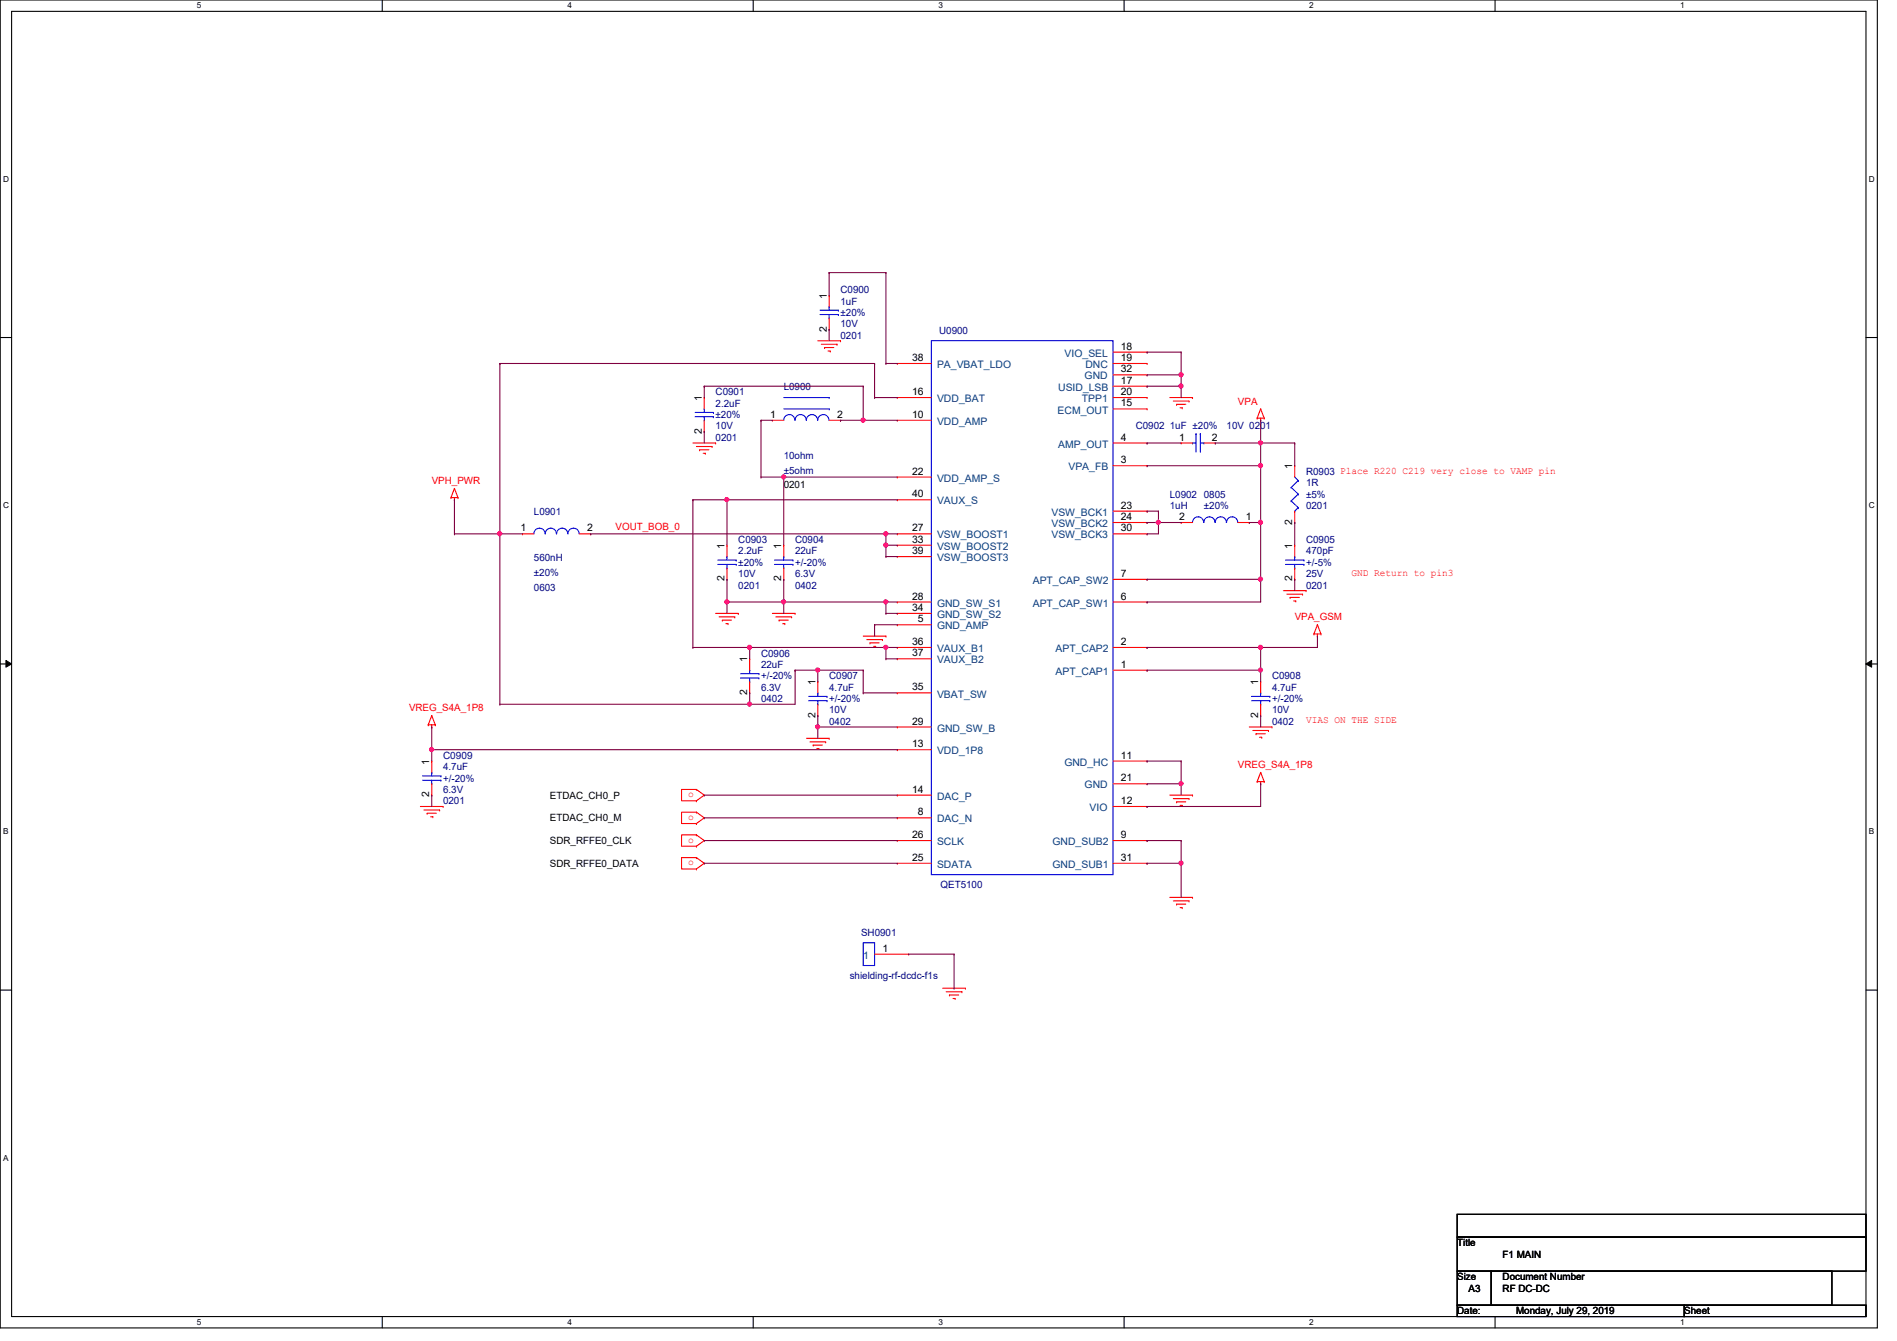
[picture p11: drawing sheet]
<svg xmlns="http://www.w3.org/2000/svg" width="297mm" height="210mm" viewBox="0 0 297 210" stroke-linecap="round" stroke-linejoin="round" font-family="sans-serif">
<path d="M0 0h294v207.9h-294zM1.8 1.8h290.4v204.3h-290.4z" fill="none" stroke="#000" stroke-width=".17"/>
<g fill="#fff">
<path d="M30.8 .2h.7v1.4h-.7z"/>
<path d="M30.8 206.2h.7v1.4h-.7z"/>
</g>
<path d="M59.9 0v1.8M59.9 206.1v1.8" fill="none" stroke="#000" stroke-width=".17"/>
<g fill="#fff">
<path d="M88.9 .2h.6v1.4h-.6z"/>
<path d="M88.9 206.2h.6v1.4h-.6z"/>
</g>
<path d="M117.9 0v1.8M117.9 206.1v1.8" fill="none" stroke="#000" stroke-width=".17"/>
<g fill="#fff">
<path d="M146.9 .2h.7v1.4h-.7z"/>
<path d="M146.9 206.2h.7v1.4h-.7z"/>
</g>
<path d="M176 0v1.8M176 206.1v1.8" fill="none" stroke="#000" stroke-width=".17"/>
<g fill="#fff">
<path d="M205 .2h.7v1.4h-.7z"/>
<path d="M205 206.2h.7v1.4h-.7z"/>
</g>
<path d="M234.1 0v1.8M234.1 206.1v1.8" fill="none" stroke="#000" stroke-width=".17"/>
<g fill="#fff">
<path d="M263.1 .2h.7v1.4h-.7z"/>
<path d="M263.1 206.2h.7v1.4h-.7z"/>
<path d="M.5 27.3h.9v1.4h-.9z"/>
<path d="M292.6 27.3h.9v1.4h-.9z"/>
<path d="M.5 78.4h.9v1.4h-.9z"/>
<path d="M292.6 78.4h.9v1.4h-.9z"/>
</g>
<path d="M0 52.8h1.8M292.2 52.8h1.8" fill="none" stroke="#000" stroke-width=".17"/>
<g fill="#fff">
<path d="M.5 129.5h.8v1.4h-.8z"/>
<path d="M292.6 129.5h.9v1.4h-.9z"/>
</g>
<path d="M0 103.9h1.8M292.2 103.9h1.8" fill="none" stroke="#000" stroke-width=".17"/>
<path d="M.9 103.4l.9 .5-.9 .5zM292.2 103.9l.9-.5v1z" fill="#000"/>
<path d="M.9 103.4l.9 .5-.9 .5zM292.2 103.9l.9-.5v1z" fill="none" stroke="#000" stroke-width=".16"/>
<path d="M.5 180.5h.8v1.4h-.8z" fill="#fff"/>
<path d="M0 155h1.8M292.2 155h1.8M228.2 190.1h64v3.5h-64zM228.2 193.6h64v5.4h-64zM228.2 199h5.3v5.3h-5.3zM233.5 199h53.3v5.3h-53.3zM228.2 204.3h35.5v1.8h-35.5zM263.7 204.3h28.5v1.8h-28.5z" fill="none" stroke="#000" stroke-width=".17"/>
<g fill="none" stroke="#f00" stroke-width=".17">
<path d="M128.1 53.3h3.5M128.6 53.9h2.5M129.1 54.4h.1M129.1 54.4h1.5M129.7 54.9h.3M129.8 46.2h.1M129.8 51.6h.1M129.8 46.2v1.8M129.8 49.8v1.8M130 54.9h.1M131.1 53.9h.1M131.6 53.3h.1"/>
<path d="M140.5 56.9h.1M140.5 56.9h5.3M174.3 55.1h5.3M174.3 56.9h5.3M174.3 58.7h5.3M179.6 55.1h.1M179.6 56.9h.1M179.6 58.7h.1M70.6 77.9h.1M70.6 77.9h1.1M71.2 78.2h.1M71.2 76.5h.1"/>
<path d="M71.2 77.9v.3M71.2 76.5l.5 1.4M71.2 76.5l-.6 1.4M71.7 77.9h.1M108.5 69.3h3.6M109 69.9h2.5M109.6 70.4h.1M109.6 70.4h1.4M110.1 71h.3M110.3 62.2h.1M110.3 67.6h.1M110.3 62.2v1.8"/>
<path d="M110.3 65.8v1.8M110.4 71h.1M111.5 69.9h.1M112.1 69.3h.1M120.9 65.8h.1M120.9 65.8h1.8M129.8 65.8h1.8M131.6 65.8h.1M140.5 62.2h.1M140.5 65.8h.1M140.5 74.7h.1M140.5 78.2h.1"/>
<path d="M140.5 62.2h5.3M140.5 65.8h5.3M140.5 74.7h5.3M140.5 78.2h5.3M174.3 62.2h5.3M174.3 69.3h5.3M174.3 60.5h5.3M174.3 64h5.3M174.3 72.9h5.3M179.6 60.5h.1M179.6 64h.1M179.6 62.2h.1"/>
<path d="M179.6 69.3h.1M179.6 72.9h.1M183.2 62.2h3.5M183.7 62.8h2.5M184.2 63.3h.1M184.2 63.3h1.5M184.8 63.8h.3M185 69.3h.1M185 69.3h1.7M185.1 63.8h.1M186.2 62.8h.1M186.7 62.2h.1"/>
<path d="M188.5 69.3h1.8M190.3 69.3h.1M196.8 65.4h.1M196.8 65.4h1.1M197.4 65.8h.1M197.4 64h.1M197.4 65.4v.4M197.4 64l.5 1.4M197.4 64l-.6 1.4M197.9 65.4h.1M202.7 72.9h.1M202.7 72.9v1.8"/>
<path d="M81.8 83.6h.1M81.8 83.6h1.8M90.7 83.6h1.8M92.5 83.6h.1M112.1 96h3.5M112.6 96.6h2.5M113.1 97.1h.1M113.1 97.1h1.5M113.7 97.6h.3M113.8 85.3h.1M113.8 90.7h.1M113.8 85.3v1.8"/>
<path d="M113.8 88.9v1.8M114 97.6h.1M115.1 96.6h.1M115.6 96h.1M120.9 96h3.6M121.5 96.6h2.4M122 97.1h.1M122 97.1h1.4M122.6 97.6h.3M122.7 85.3h.1M122.7 90.7h.1M122.7 85.3v1.8"/>
<path d="M122.7 88.9v1.8M122.9 97.6h.1M123.9 96.6h.1M124.5 96h.1M135.2 99.6h3.5M138.7 99.6h.1M140.5 83.6h.1M140.5 85.3h.1M140.5 97.8h.1M140.5 96h.1M140.5 94.2h.1M140.5 87.1h.1"/>
<path d="M140.5 96h5.3M140.5 83.6h5.3M140.5 85.3h5.3M140.5 97.8h5.3M140.5 94.2h5.3M140.5 87.1h5.3M174.3 83.6h5.3M174.3 81.8h5.3M174.3 80h5.3M174.3 94.2h5.3M174.3 90.7h5.3M179.6 81.8h.1"/>
<path d="M179.6 83.6h.1M179.6 80h.1M179.6 94.2h.1M179.6 90.7h.1M185 81.8h.1M185 81.8h1.7M193.8 81.8h1.8M195.6 81.8h.1M201 92.5h3.5M201.5 93h2.5M202 93.5h.1M202 93.5h1.5"/>
<path d="M202.6 94.1h.3M202.7 85.3h.1M202.7 90.7h.1M202.7 81.8h.1M202.7 80v1.8M202.7 85.3v1.8M202.7 88.9v1.8M202.9 94.1h.1M204 93h.1M204.5 92.5h.1M205.7 99.2h.1M205.7 99.2h1.1"/>
<path d="M206.3 99.6h.1M206.3 97.8h.1M206.3 99.2v.4M206.3 97.8l.5 1.4M206.3 97.8l-.6 1.4M206.8 99.2h.1M67.1 113.5h.1M67.1 113.5h1.1M67.6 113.8h.1M67.6 112h.1M67.6 119.1h.1M67.6 113.5v.3"/>
<path d="M67.6 119.1v1.8M67.6 112l.6 1.5M67.6 112l-.5 1.5M68.2 113.5h.1M117.4 103.1h.1M117.4 108.5h.1M117.4 103.1v1.8M117.4 106.7v1.8M126.3 115.6h3.5M126.8 116.1h2.5M127.3 116.6h.1M127.3 116.6h1.5"/>
<path d="M127.9 117.2h.3M128.1 106.7h.1M128.1 112h.1M128.1 106.7v1.8M128.1 110.2v1.8M128.2 117.2h.1M129.3 116.1h.1M129.8 115.6h.1M135.7 100.1h2.5M136.2 100.6h.1M136.2 100.6h1.5M136.8 101.2h.3"/>
<path d="M137.1 101.2h.1M138.2 100.1h.1M140.5 117.3h.1M140.5 101.3h.1M140.5 113.8h.1M140.5 103.1h.1M140.5 108.5h.1M140.5 113.8h5.3M140.5 101.3h5.3M140.5 117.3h5.3M140.5 103.1h5.3M140.5 108.5h5.3"/>
<path d="M174.3 104.9h5.3M174.3 101.3h5.3M174.3 119.1h5.3M179.6 104.9h.1M179.6 101.3h.1M179.6 119.1h.1M195.6 113.8h3.6M196.2 114.3h2.4M196.7 114.9h.1M196.7 114.9h1.4M197.2 115.4h.4M197.4 106.7h.1"/>
<path d="M197.4 112h.1M197.4 106.7v1.8M197.4 110.2v1.8M197.6 115.4h.1M198.6 114.3h.1M199.2 113.8h.1M65.8 126.2h3.6M66.4 126.8h2.4M66.9 127.3h.1M66.9 127.3h1.4M67.4 127.8h.4M67.6 124.5h.1"/>
<path d="M67.6 122.7v1.8M67.8 127.8h.1M68.8 126.8h.1M69.4 126.2h.1M109 123.6h.1M109 125.3h.1M109 123.6h-2.3v1.7h2.3M109 127.1h.1M109 128.9h.1M109 127.1h-2.3v1.8h2.3M109 130.7h.1M109 132.5h.1"/>
<path d="M109 130.7h-2.3v1.8h2.3M109 134.2h.1M109 136h.1M109 134.2h-2.3v1.8h2.3M109 123.6l1.3 .9-1.3 .8M109 127.1l1.3 .9-1.3 .9M109 130.7l1.3 .9-1.3 .9M109 134.2l1.3 .9-1.3 .9M140.5 131.6h.1M140.5 135.1h.1M140.5 128h.1M140.5 124.5h.1"/>
<path d="M140.5 124.5h5.3M140.5 131.6h5.3M140.5 135.1h5.3M140.5 128h5.3M174.3 126.2h5.3M174.3 131.6h5.3M174.3 135.1h5.3M174.3 122.7h5.3M179.6 126.2h.1M179.6 122.7h.1M179.6 135.1h.1M179.6 131.6h.1"/>
<path d="M183.2 124.5h3.5M183.7 125h2.5M184.2 125.5h.1M184.2 125.5h1.5M184.8 126.1h.3M185.1 126.1h.1M186.2 125h.1M186.7 124.5h.1M196.8 122.3h.1M196.8 122.3h1.1M197.4 122.7h.1M197.4 120.9h.1"/>
<path d="M197.4 122.3v.4M197.4 120.9l.5 1.4M197.4 120.9l-.6 1.4M197.9 122.3h.1M136.9 149.4h5.4M142.3 149.4h.1M147.6 154.7h3.6M148.2 155.2h2.4M148.7 155.7h.1M148.7 155.7h1.4M149.2 156.3h.4M149.6 156.3h.1"/>
<path d="M150.6 155.2h.1M151.2 154.7h.1M183.2 140.5h3.5M183.7 141h2.5M184.2 141.5h.1M184.2 141.5h1.5M184.8 142.1h.3M185.1 142.1h.1M186.2 141h.1M186.7 140.5h.1"/>
</g>
<g fill="none" stroke="#00f" stroke-width=".17">
<path d="M128.4 48.6h2.9M128.4 49.2h2.9M129.8 48h.1M129.8 49.8h.1M129.8 48v.6M129.8 49.2v.6M131.3 48.6h.1M131.3 49.2h.1M145.8 53.3h28.5v83.6h-28.5zM108.8 64.6h2.9M108.8 65.2h2.9M110.3 64h.1"/>
<path d="M110.3 65.8h.1M110.3 64v.6M110.3 65.2v.6M111.7 64.6h.1M111.7 65.2h.1M122.7 65.8a.87 .87 0 0 1 .9-.9 .87 .87 0 0 1 .9 .9M122.7 64h7.1M122.7 62.2h7.1M124.5 65.8a.87 .87 0 0 1 .9-.9 .87 .87 0 0 1 .8 .9M126.3 65.8a.87 .87 0 0 1 .8-.9 .87 .87 0 0 1 .9 .9M128.1 65.8a.87 .87 0 0 1 .8-.9 .87 .87 0 0 1 .9 .9M129.8 64h.1"/>
<path d="M129.8 62.2h.1M186.7 69.3h.1M186.7 69.3h.6M187.3 67.9h.1M187.3 67.9v2.9M188 67.9h.1M188 67.9v2.9M188 69.3h.5M188.5 69.3h.1M202.2 76.3h.1M202.2 78.4h.1M202.2 76.3l1.1 1"/>
<path d="M202.2 78.4l1.1 1.1M202.7 74.7l.6 .5M203.3 75.2h.1M203.3 77.3h.1M203.3 79.5h.1M203.3 75.2l-1.1 1.1M203.3 77.3l-1.1 1.1M203.3 79.5l-.6 .5M83.6 83.6a.87 .87 0 0 1 .9-.9 .87 .87 0 0 1 .8 .9M85.4 83.6a.87 .87 0 0 1 .9-.9 .87 .87 0 0 1 .8 .9M87.2 83.6a.87 .87 0 0 1 .8-.9 .87 .87 0 0 1 .9 .9M88.9 83.6a.87 .87 0 0 1 .9-.9 .87 .87 0 0 1 .9 .9"/>
<path d="M112.4 87.7h2.9M112.4 88.3h2.9M113.8 87.1h.1M113.8 88.9h.1M113.8 87.1v.6M113.8 88.3v.6M115.3 87.7h.1M115.3 88.3h.1M121.3 87.7h2.9M121.3 88.3h2.9M122.7 87.1h.1M122.7 88.9h.1"/>
<path d="M122.7 87.1v.6M122.7 88.3v.6M124.2 87.7h.1M124.2 88.3h.1M186.7 81.8a.87 .87 0 0 1 .9-.9 .87 .87 0 0 1 .9 .9M188.5 81.8a.87 .87 0 0 1 .9-.9 .87 .87 0 0 1 .8 .9M190.3 81.8a.87 .87 0 0 1 .9-.9 .87 .87 0 0 1 .8 .9M192.1 81.8a.87 .87 0 0 1 .8-.9 .87 .87 0 0 1 .9 .9M201.3 87.7h2.9M201.3 88.3h2.9M202.7 87.1h.1M202.7 88.9h.1"/>
<path d="M202.7 80h.1M202.7 87.1v.6M202.7 88.3v.6M204.2 87.7h.1M204.2 88.3h.1M115.9 105.5h2.9M115.9 106.1h2.9M117.4 104.9h.1M117.4 106.7h.1M117.4 104.9v.6M117.4 106.1v.6M118.8 105.5h.1"/>
<path d="M118.8 106.1h.1M126.6 109h2.9M126.6 109.7h2.9M128.1 108.5h.1M128.1 110.2h.1M128.1 108.5v.5M128.1 109.7v.5M129.5 109h.1M129.5 109.7h.1M196 109h2.8M196 109.7h2.8M197.4 108.5h.1"/>
<path d="M197.4 110.2h.1M197.4 108.5v.5M197.4 109.7v.5M198.8 109h.1M198.8 109.7h.1M66.2 121.5h2.8M66.2 122.1h2.8M67.6 120.9h.1M67.6 122.7h.1M67.6 120.9v.6M67.6 122.1v.6M69 121.5h.1"/>
<path d="M69 122.1h.1M135.2 147.6h1.7v3.5h-1.7z"/>
</g>
<path d="M78.3 83.6h.1M78.3 83.6h3.5M92.5 83.6h.1M92.5 83.6h46.2" fill="none" stroke="#7f0040" stroke-width=".17"/>
<circle cx="138.7" cy="83.5" r=".32" fill="#f0f"/>
<circle cx="138.7" cy="83.5" r=".32" fill="none" stroke="#f0f" stroke-width=".17"/>
<path d="M129.8 51.6h.1M129.8 51.6v1.7M119.2 65.8h.1M119.2 74.7h.1M119.2 65.8v8.9M119.2 74.7h3.5M131.6 65.8h.1M131.6 65.8h3.6M128.1 113.8h.1M128.1 113.8h12.4" fill="none" stroke="#7f0040" stroke-width=".17"/>
<circle cx="128" cy="113.8" r=".32" fill="#f0f"/>
<circle cx="128" cy="113.8" r=".32" fill="none" stroke="#f0f" stroke-width=".17"/>
<path d="M128.1 112h.1M128.1 112v1.8M179.6 119.1h.1M179.6 119.1h5.4M185 119.1h.1M185 119.1v3.6M179.6 126.2h.1M197.4 122.7h.1M197.4 122.7v3.5h-17.8" fill="none" stroke="#7f0040" stroke-width=".17"/>
<circle cx="184.9" cy="122.7" r=".32" fill="#f0f"/>
<circle cx="184.9" cy="122.7" r=".32" fill="none" stroke="#f0f" stroke-width=".17"/>
<path d="M179.6 81.8h.1M179.6 80h.1M179.6 80h1.8M181.4 80h.1M181.4 80v1.8h-1.8M179.6 122.7h.1M179.6 122.7h5.4M185 122.7h.1M185 122.7v1.8" fill="none" stroke="#7f0040" stroke-width=".17"/>
<circle cx="181.4" cy="81.8" r=".32" fill="#f0f"/>
<circle cx="181.4" cy="81.8" r=".32" fill="none" stroke="#f0f" stroke-width=".17"/>
<path d="M179.6 90.7h.1M179.6 90.7h17.8M181.4 81.8h.1M181.4 81.8h3.6" fill="none" stroke="#7f0040" stroke-width=".17"/>
<circle cx="197.4" cy="90.7" r=".32" fill="#f0f"/>
<circle cx="197.4" cy="90.7" r=".32" fill="none" stroke="#f0f" stroke-width=".17"/>
<g fill="none" stroke="#7f0040" stroke-width=".17">
<path d="M179.6 72.9h.1M179.6 69.3h.1M179.6 72.9h17.8M179.6 69.3h5.4M190.3 69.3h.1M190.3 69.3h7.1M197.4 69.3h.1M197.4 72.9h.1M197.4 69.3v12.5h-1.8M179.6 94.2h.1M179.6 83.6h.1M179.6 94.2h17.8"/>
<path d="M181.4 81.8h.1M181.4 81.8v1.8h-1.8M195.6 81.8h.1"/>
</g>
<circle cx="197.4" cy="81.8" r=".32" fill="#f0f"/>
<circle cx="197.4" cy="81.8" r=".32" fill="none" stroke="#f0f" stroke-width=".17"/>
<circle cx="197.4" cy="72.9" r=".32" fill="#f0f"/>
<circle cx="197.4" cy="72.9" r=".32" fill="none" stroke="#f0f" stroke-width=".17"/>
<path d="M179.6 55.1h.1M179.6 58.7h.1M179.6 55.1h5.4M179.6 58.7h5.4M185 55.1h.1M185 58.7h.1M185 55.1v5.4M197.4 81.8h.1M197.4 90.7h.1M197.4 81.8v12.4" fill="none" stroke="#7f0040" stroke-width=".17"/>
<circle cx="184.9" cy="60.4" r=".32" fill="#f0f"/>
<circle cx="184.9" cy="60.4" r=".32" fill="none" stroke="#f0f" stroke-width=".17"/>
<circle cx="184.9" cy="58.6" r=".32" fill="#f0f"/>
<circle cx="184.9" cy="58.6" r=".32" fill="none" stroke="#f0f" stroke-width=".17"/>
<path d="M67.6 117.3h.1M67.6 117.3h72.9M110.3 124.5h.1M110.3 128h.1M110.3 131.6h.1M110.3 135.1h.1M110.3 124.5h30.2M110.3 128h30.2M110.3 131.6h30.2M110.3 135.1h30.2" fill="none" stroke="#7f0040" stroke-width=".17"/>
<circle cx="67.6" cy="117.3" r=".32" fill="#f0f"/>
<circle cx="67.6" cy="117.3" r=".32" fill="none" stroke="#f0f" stroke-width=".17"/>
<path d="M179.6 60.5h.1M179.6 60.5h5.4M185 60.5h.1M185 60.5v1.7M197.4 65.8h.1M197.4 65.8v3.5M67.6 117.3h.1M67.6 113.8h.1M67.6 113.8v5.3M67.6 124.5h.1M67.6 124.5v1.7" fill="none" stroke="#7f0040" stroke-width=".17"/>
<circle cx="197.4" cy="69.3" r=".32" fill="#f0f"/>
<circle cx="197.4" cy="69.3" r=".32" fill="none" stroke="#f0f" stroke-width=".17"/>
<path d="M128.1 113.8h.1M128.1 104.9h.1M128.1 104.9v1.8M128.1 113.8v1.8" fill="none" stroke="#7f0040" stroke-width=".17"/>
<circle cx="128" cy="104.9" r=".32" fill="#f0f"/>
<circle cx="128" cy="104.9" r=".32" fill="none" stroke="#f0f" stroke-width=".17"/>
<g fill="none" stroke="#7f0040" stroke-width=".17">
<path d="M108.5 101.3h.1M108.5 101.3h8.9M128.1 104.9h.1M128.1 104.9h7.1M135.2 104.9h.1M135.2 108.5h.1M135.2 104.9v3.6M135.2 108.5h5.3M138.7 101.3h.1M138.7 103.1h.1M138.7 101.3h1.8M138.7 101.3v1.8"/>
<path d="M138.7 103.1h1.8"/>
</g>
<circle cx="117.4" cy="101.3" r=".32" fill="#f0f"/>
<circle cx="117.4" cy="101.3" r=".32" fill="none" stroke="#f0f" stroke-width=".17"/>
<path d="M117.4 101.3h.1M117.4 101.3v1.8M117.4 101.3h21.3" fill="none" stroke="#7f0040" stroke-width=".17"/>
<circle cx="138.7" cy="101.3" r=".32" fill="#f0f"/>
<circle cx="138.7" cy="101.3" r=".32" fill="none" stroke="#f0f" stroke-width=".17"/>
<path d="M78.3 110.2h.1M117.4 110.2h.1M117.4 108.5h.1M117.4 108.5v1.7M124.5 104.9h.1M124.5 104.9h3.6M124.5 104.9v5.3h-46.2" fill="none" stroke="#7f0040" stroke-width=".17"/>
<circle cx="117.4" cy="110.2" r=".32" fill="#f0f"/>
<circle cx="117.4" cy="110.2" r=".32" fill="none" stroke="#f0f" stroke-width=".17"/>
<path d="M122.7 94.2h.1M122.7 94.2h16M136.9 97.8h.1M136.9 97.8v1.8M136.9 97.8h3.6" fill="none" stroke="#7f0040" stroke-width=".17"/>
<circle cx="138.7" cy="94.2" r=".32" fill="#f0f"/>
<circle cx="138.7" cy="94.2" r=".32" fill="none" stroke="#f0f" stroke-width=".17"/>
<circle cx="122.7" cy="94.2" r=".32" fill="#f0f"/>
<circle cx="122.7" cy="94.2" r=".32" fill="none" stroke="#f0f" stroke-width=".17"/>
<g fill="none" stroke="#7f0040" stroke-width=".17">
<path d="M119.2 65.8h.1M119.2 65.8h1.7M197.4 69.3h.1M197.4 69.3h5.3M202.7 69.3h.1M202.7 69.3v3.6M138.7 96h.1M138.7 94.2h.1M138.7 96h1.8M138.7 94.2v1.8M138.7 94.2h1.8M202.7 81.8h.1"/>
<path d="M202.7 90.7h.1M202.7 81.8v3.5M202.7 90.7v1.8M179.6 101.3h.1M179.6 101.3h17.8"/>
</g>
<circle cx="197.4" cy="101.3" r=".32" fill="#f0f"/>
<circle cx="197.4" cy="101.3" r=".32" fill="none" stroke="#f0f" stroke-width=".17"/>
<path d="M179.6 104.9h.1M179.6 104.9h17.8M197.4 101.3h.1M197.4 104.9h.1M197.4 101.3v5.4" fill="none" stroke="#7f0040" stroke-width=".17"/>
<circle cx="197.4" cy="104.9" r=".32" fill="#f0f"/>
<circle cx="197.4" cy="104.9" r=".32" fill="none" stroke="#f0f" stroke-width=".17"/>
<path d="M179.6 131.6h.1M179.6 131.6h5.4M185 131.6h.1M185 131.6v3.5" fill="none" stroke="#7f0040" stroke-width=".17"/>
<circle cx="184.9" cy="135.1" r=".32" fill="#f0f"/>
<circle cx="184.9" cy="135.1" r=".32" fill="none" stroke="#f0f" stroke-width=".17"/>
<path d="M108.5 78.2h.1M108.5 78.2v23.1M108.5 78.2h5.3" fill="none" stroke="#7f0040" stroke-width=".17"/>
<circle cx="113.8" cy="78.2" r=".32" fill="#f0f"/>
<circle cx="113.8" cy="78.2" r=".32" fill="none" stroke="#f0f" stroke-width=".17"/>
<path d="M138.7 83.6h.1M138.7 83.6v1.7M179.6 135.1h.1M179.6 135.1h5.4M185 135.1h.1M185 135.1v5.4" fill="none" stroke="#7f0040" stroke-width=".17"/>
<circle cx="138.7" cy="85.3" r=".32" fill="#f0f"/>
<circle cx="138.7" cy="85.3" r=".32" fill="none" stroke="#f0f" stroke-width=".17"/>
<path d="M71.2 78.2h.1M71.2 78.2v5.4M78.3 83.6h.1M78.3 83.6v26.6M138.7 85.3h.1M138.7 83.6h.1M138.7 87.1h.1M138.7 85.3v1.8M138.7 83.6h1.8M138.7 85.3h1.8M138.7 87.1h1.8" fill="none" stroke="#7f0040" stroke-width=".17"/>
<circle cx="78.2" cy="83.5" r=".32" fill="#f0f"/>
<circle cx="78.2" cy="83.5" r=".32" fill="none" stroke="#f0f" stroke-width=".17"/>
<path d="M113.8 78.2h.1M113.8 78.2v7.1M113.8 78.2h26.7M113.8 90.7h.1M113.8 90.7v3.5M197.4 112h.1M197.4 112v1.8" fill="none" stroke="#7f0040" stroke-width=".17"/>
<circle cx="113.8" cy="94.2" r=".32" fill="#f0f"/>
<circle cx="113.8" cy="94.2" r=".32" fill="none" stroke="#f0f" stroke-width=".17"/>
<path d="M110.3 60.5h.1M110.3 67.6h.1M110.3 60.5v1.7M110.3 67.6v1.7M110.3 60.5h24.9M135.2 60.5h.1M135.2 65.8h.1M135.2 60.5v5.3M135.2 65.8h5.3M122.7 90.7h.1M122.7 90.7v3.5" fill="none" stroke="#7f0040" stroke-width=".17"/>
<circle cx="135.1" cy="65.8" r=".32" fill="#f0f"/>
<circle cx="135.1" cy="65.8" r=".32" fill="none" stroke="#f0f" stroke-width=".17"/>
<path d="M122.7 74.7h.1M122.7 74.7v10.6" fill="none" stroke="#7f0040" stroke-width=".17"/>
<circle cx="122.7" cy="74.6" r=".32" fill="#f0f"/>
<circle cx="122.7" cy="74.6" r=".32" fill="none" stroke="#f0f" stroke-width=".17"/>
<g fill="none" stroke="#7f0040" stroke-width=".17">
<path d="M78.3 56.9h.1M78.3 56.9v26.7h-7.1M78.3 56.9h58.6M129.8 42.7h.1M129.8 42.7h8.9M129.8 42.7v3.5M136.9 56.9h.1M136.9 56.9v5.3M138.7 56.9h.1M138.7 42.7h.1M138.7 56.9h1.8M138.7 42.7v14.2"/>
<path d="M122.7 74.7h.1M122.7 74.7h17.8M136.9 62.2h.1M136.9 62.2h3.6M71.2 83.6h.1M113.8 94.2h.1M113.8 94.2h8.9M113.8 94.2v1.8M122.7 94.2h.1M122.7 94.2v1.8M206.3 99.6h.1M206.3 99.6v1.7h-8.9"/>
<path d="M197.4 101.3h.1M142.3 149.4h7.1M149.4 149.4h.1M149.4 154.7h.1M149.4 149.4v5.3"/>
</g>
<circle cx="138.7" cy="83.5" r=".32" fill="#f0f"/>
<circle cx="138.7" cy="83.5" r=".32" fill="none" stroke="#f0f" stroke-width=".17"/>
<circle cx="128" cy="113.8" r=".32" fill="#f0f"/>
<circle cx="128" cy="113.8" r=".32" fill="none" stroke="#f0f" stroke-width=".17"/>
<circle cx="184.9" cy="122.7" r=".32" fill="#f0f"/>
<circle cx="184.9" cy="122.7" r=".32" fill="none" stroke="#f0f" stroke-width=".17"/>
<circle cx="181.4" cy="81.8" r=".32" fill="#f0f"/>
<circle cx="181.4" cy="81.8" r=".32" fill="none" stroke="#f0f" stroke-width=".17"/>
<circle cx="197.4" cy="90.7" r=".32" fill="#f0f"/>
<circle cx="197.4" cy="90.7" r=".32" fill="none" stroke="#f0f" stroke-width=".17"/>
<circle cx="197.4" cy="81.8" r=".32" fill="#f0f"/>
<circle cx="197.4" cy="81.8" r=".32" fill="none" stroke="#f0f" stroke-width=".17"/>
<circle cx="197.4" cy="72.9" r=".32" fill="#f0f"/>
<circle cx="197.4" cy="72.9" r=".32" fill="none" stroke="#f0f" stroke-width=".17"/>
<circle cx="184.9" cy="60.4" r=".32" fill="#f0f"/>
<circle cx="184.9" cy="60.4" r=".32" fill="none" stroke="#f0f" stroke-width=".17"/>
<circle cx="184.9" cy="58.6" r=".32" fill="#f0f"/>
<circle cx="184.9" cy="58.6" r=".32" fill="none" stroke="#f0f" stroke-width=".17"/>
<circle cx="67.6" cy="117.3" r=".32" fill="#f0f"/>
<circle cx="67.6" cy="117.3" r=".32" fill="none" stroke="#f0f" stroke-width=".17"/>
<circle cx="197.4" cy="69.3" r=".32" fill="#f0f"/>
<circle cx="197.4" cy="69.3" r=".32" fill="none" stroke="#f0f" stroke-width=".17"/>
<circle cx="128" cy="104.9" r=".32" fill="#f0f"/>
<circle cx="128" cy="104.9" r=".32" fill="none" stroke="#f0f" stroke-width=".17"/>
<circle cx="117.4" cy="101.3" r=".32" fill="#f0f"/>
<circle cx="117.4" cy="101.3" r=".32" fill="none" stroke="#f0f" stroke-width=".17"/>
<circle cx="138.7" cy="101.3" r=".32" fill="#f0f"/>
<circle cx="138.7" cy="101.3" r=".32" fill="none" stroke="#f0f" stroke-width=".17"/>
<circle cx="117.4" cy="110.2" r=".32" fill="#f0f"/>
<circle cx="117.4" cy="110.2" r=".32" fill="none" stroke="#f0f" stroke-width=".17"/>
<circle cx="138.7" cy="94.2" r=".32" fill="#f0f"/>
<circle cx="138.7" cy="94.2" r=".32" fill="none" stroke="#f0f" stroke-width=".17"/>
<circle cx="122.7" cy="94.2" r=".32" fill="#f0f"/>
<circle cx="122.7" cy="94.2" r=".32" fill="none" stroke="#f0f" stroke-width=".17"/>
<circle cx="197.4" cy="101.3" r=".32" fill="#f0f"/>
<circle cx="197.4" cy="101.3" r=".32" fill="none" stroke="#f0f" stroke-width=".17"/>
<circle cx="197.4" cy="104.9" r=".32" fill="#f0f"/>
<circle cx="197.4" cy="104.9" r=".32" fill="none" stroke="#f0f" stroke-width=".17"/>
<circle cx="184.9" cy="135.1" r=".32" fill="#f0f"/>
<circle cx="184.9" cy="135.1" r=".32" fill="none" stroke="#f0f" stroke-width=".17"/>
<circle cx="113.8" cy="78.2" r=".32" fill="#f0f"/>
<circle cx="113.8" cy="78.2" r=".32" fill="none" stroke="#f0f" stroke-width=".17"/>
<circle cx="138.7" cy="85.3" r=".32" fill="#f0f"/>
<circle cx="138.7" cy="85.3" r=".32" fill="none" stroke="#f0f" stroke-width=".17"/>
<circle cx="78.2" cy="83.5" r=".32" fill="#f0f"/>
<circle cx="78.2" cy="83.5" r=".32" fill="none" stroke="#f0f" stroke-width=".17"/>
<circle cx="113.8" cy="94.2" r=".32" fill="#f0f"/>
<circle cx="113.8" cy="94.2" r=".32" fill="none" stroke="#f0f" stroke-width=".17"/>
<circle cx="135.1" cy="65.8" r=".32" fill="#f0f"/>
<circle cx="135.1" cy="65.8" r=".32" fill="none" stroke="#f0f" stroke-width=".17"/>
<circle cx="122.7" cy="74.6" r=".32" fill="#f0f"/>
<circle cx="122.7" cy="74.6" r=".32" fill="none" stroke="#f0f" stroke-width=".17"/>
<g font-size="1.6">
<text x="129.5" y="46.8" transform="rotate(-90 129.5 46.8)">1</text>
<text x="129.5" y="51.9" transform="rotate(-90 129.5 51.9)">2</text>
<text x="142.8" y="56.5">38</text>
<text x="175.5" y="56.5">19</text>
<text x="175.5" y="54.7">18</text>
<text x="175.5" y="58.3">32</text>
<text x="109.9" y="62.8" transform="rotate(-90 109.9 62.8)">1</text>
<text x="120.6" y="65.4">1</text>
<text x="131.1" y="65.4">2</text>
<text x="142.8" y="61.8">16</text>
<text x="142.8" y="65.4">10</text>
<text x="175.5" y="61.8">20</text>
<text x="175.5" y="63.6">15</text>
<text x="175.5" y="60.1">17</text>
<text x="109.9" y="67.9" transform="rotate(-90 109.9 67.9)">2</text>
<text x="175.5" y="69">4</text>
<text x="184.6" y="69">1</text>
<text x="189.7" y="69">2</text>
<text x="122.7" y="76.5">0201</text>
<text x="142.8" y="74.3">22</text>
<text x="142.8" y="77.9">40</text>
<text x="175.5" y="72.5">3</text>
<text x="202.4" y="73.4" transform="rotate(-90 202.4 73.4)">1</text>
<text x="81.5" y="83.2">1</text>
<text x="91.9" y="83.2">2</text>
<text x="142.8" y="83.2">27</text>
<text x="175.5" y="81.4">24</text>
<text x="175.5" y="83.2">30</text>
<text x="175.5" y="79.6">23</text>
<text x="184.6" y="81.4">2</text>
<text x="195.1" y="81.4">1</text>
<text x="202.4" y="82.1" transform="rotate(-90 202.4 82.1)">2</text>
<text x="113.5" y="85.9" transform="rotate(-90 113.5 85.9)">1</text>
<text x="122.3" y="85.9" transform="rotate(-90 122.3 85.9)">1</text>
<text x="142.8" y="85">33</text>
<text x="142.8" y="86.7">39</text>
<text x="202.4" y="85.9" transform="rotate(-90 202.4 85.9)">1</text>
<text x="113.5" y="91" transform="rotate(-90 113.5 91)">2</text>
<text x="122.3" y="91" transform="rotate(-90 122.3 91)">2</text>
<text x="142.8" y="95.6">34</text>
<text x="142.8" y="93.9">28</text>
<text x="175.5" y="93.9">6</text>
<text x="175.5" y="90.3">7</text>
<text x="202.4" y="91" transform="rotate(-90 202.4 91)">2</text>
<text x="142.8" y="101">36</text>
<text x="143.7" y="97.4">5</text>
<text x="175.5" y="101">2</text>
<text x="117" y="103.7" transform="rotate(-90 117 103.7)">1</text>
<text x="127.7" y="107.2" transform="rotate(-90 127.7 107.2)">1</text>
<text x="142.8" y="102.7">37</text>
<text x="175.5" y="104.5">1</text>
<text x="197" y="107.2" transform="rotate(-90 197 107.2)">1</text>
<text x="117" y="108.8" transform="rotate(-90 117 108.8)">2</text>
<text x="127.7" y="112.4" transform="rotate(-90 127.7 112.4)">2</text>
<text x="142.8" y="113.4">29</text>
<text x="142.8" y="108.1">35</text>
<text x="197" y="112.4" transform="rotate(-90 197 112.4)">2</text>
<text x="67.2" y="119.7" transform="rotate(-90 67.2 119.7)">1</text>
<text x="142.8" y="117">13</text>
<text x="175.5" y="118.7">11</text>
<text x="67.2" y="124.8" transform="rotate(-90 67.2 124.8)">2</text>
<text x="86.1" y="125">ETDAC_CH0_P</text>
<text x="142.8" y="124.1">14</text>
<text x="175.5" y="122.3">21</text>
<text x="175.5" y="125.9">12</text>
<text x="86.1" y="128.6">ETDAC_CH0_M</text>
<text x="142.8" y="131.2">26</text>
<text x="143.7" y="127.6">8</text>
<text x="175.5" y="131.2">9</text>
<text x="86.1" y="132.1">SDR_RFFE0_CLK</text>
<text x="86.1" y="135.7">SDR_RFFE0_DATA</text>
<text x="142.8" y="134.7">25</text>
<text x="175.5" y="134.7">31</text>
<text x="138.2" y="149">1</text>
<text x="228.2" y="195.1">Title</text>
<text x="235.3" y="196.8">F1 MAIN</text>
<text x="228.2" y="200.4">Size</text>
<text x="230" y="202.2">A3</text>
<text x="235.3" y="200.4">Document Number</text>
<text x="235.3" y="202.2">RF DC-DC</text>
<text x="228.2" y="205.7">Date:</text>
<text x="237.4" y="205.7">Monday, July 29, 2019</text>
<text x="263.7" y="205.7">Sheet</text>
</g>
<g font-size="1.6" fill="#00007f">
<text x="131.6" y="45.9">C0900</text>
<text x="131.6" y="47.7">1uF</text>
<text x="131.6" y="53">0201</text>
<text x="131.6" y="51.2">10V</text>
<text x="131.6" y="49.4">±20%</text>
<text x="147.1" y="52.3">U0900</text>
<text x="112.1" y="61.9">C0901</text>
<text x="112.1" y="63.7">2.2uF</text>
<text x="112.1" y="65.4">±20%</text>
<text x="122.7" y="61">L0900</text>
<text x="112.1" y="69">0201</text>
<text x="112.1" y="67.2">10V</text>
<text x="122.7" y="71.8">10ohm</text>
<text x="177.8" y="67.2">C0902 1uF ±20%</text>
<text x="192.1" y="67.2">10V 0201</text>
<text x="122.7" y="74.2">±5ohm</text>
<text x="183.2" y="77.9">L0902</text>
<text x="188.5" y="77.9">0805</text>
<text x="204.5" y="74.3">R0903 Place R220 C219 very close to VAMP pin</text>
<text x="204.5" y="76.1">1R</text>
<text x="204.5" y="77.9">±5%</text>
<text x="83.6" y="80.6">L0901</text>
<text x="183.2" y="79.7">1uH</text>
<text x="188.5" y="79.7">±20%</text>
<text x="204.5" y="79.7">0201</text>
<text x="83.6" y="87.8">560nH</text>
<text x="115.6" y="85">C0903</text>
<text x="115.6" y="86.8">2.2uF</text>
<text x="115.6" y="88.6">±20%</text>
<text x="124.5" y="85">C0904</text>
<text x="124.5" y="86.8">22uF</text>
<text x="124.5" y="88.6">+/-20%</text>
<text x="204.5" y="85">C0905</text>
<text x="204.5" y="86.8">470pF</text>
<text x="204.5" y="88.6">+/-5%</text>
<text x="83.6" y="90.2">±20%</text>
<text x="83.6" y="92.5">0603</text>
<text x="115.6" y="92.1">0201</text>
<text x="115.6" y="90.3">10V</text>
<text x="124.5" y="92.1">0402</text>
<text x="124.5" y="90.3">6.3V</text>
<text x="204.5" y="92.1">0201</text>
<text x="204.5" y="90.3">25V</text>
<text x="119.2" y="102.8">C0906</text>
<text x="119.2" y="104.6">22uF</text>
<text x="119.2" y="106.3">+/-20%</text>
<text x="129.8" y="106.3">C0907</text>
<text x="199.2" y="106.3">C0908</text>
<text x="119.2" y="109.9">0402</text>
<text x="119.2" y="108.1">6.3V</text>
<text x="129.8" y="108.1">4.7uF</text>
<text x="129.8" y="113.5">0402</text>
<text x="129.8" y="111.7">10V</text>
<text x="129.8" y="109.9">+/-20%</text>
<text x="199.2" y="108.1">4.7uF</text>
<text x="199.2" y="113.5">0402</text>
<text x="199.2" y="111.7">10V</text>
<text x="199.2" y="109.9">+/-20%</text>
<text x="69.4" y="118.8">C0909</text>
<text x="69.4" y="120.6">4.7uF</text>
<text x="69.4" y="125.9">0201</text>
<text x="69.4" y="124.1">6.3V</text>
<text x="69.4" y="122.3">+/-20%</text>
<text x="147.3" y="139.1">QET5100</text>
<text x="134.8" y="146.5">SH0901</text>
<text x="133.1" y="153.3">shielding-rf-dcdc-f1s</text>
</g>
<g font-size="1.6" fill="#00407f">
<text x="146.7" y="57.6">PA_VBAT_LDO</text>
<text x="166.7" y="55.8">VIO_SEL</text>
<text x="169.8" y="59.4">GND</text>
<text x="170" y="57.6">DNC</text>
<text x="146.7" y="62.9">VDD_BAT</text>
<text x="165.6" y="64.7">ECM_OUT</text>
<text x="165.7" y="61.2">USID_LSB</text>
<text x="169.4" y="62.9">TPP1</text>
<text x="146.7" y="66.5">VDD_AMP</text>
<text x="165.7" y="70.1">AMP_OUT</text>
<text x="146.7" y="75.4">VDD_AMP_S</text>
<text x="167.3" y="73.6">VPA_FB</text>
<text x="146.7" y="79">VAUX_S</text>
<text x="164.6" y="82.5">VSW_BCK2</text>
<text x="164.6" y="80.7">VSW_BCK1</text>
<text x="146.7" y="84.3">VSW_BOOST1</text>
<text x="146.7" y="86.1">VSW_BOOST2</text>
<text x="146.7" y="87.8">VSW_BOOST3</text>
<text x="164.6" y="84.3">VSW_BCK3</text>
<text x="146.7" y="95">GND_SW_S1</text>
<text x="161.7" y="95">APT_CAP_SW1</text>
<text x="161.7" y="91.4">APT_CAP_SW2</text>
<text x="146.7" y="98.5">GND_AMP</text>
<text x="146.7" y="96.7">GND_SW_S2</text>
<text x="146.7" y="102.1">VAUX_B1</text>
<text x="146.7" y="103.8">VAUX_B2</text>
<text x="165.3" y="105.6">APT_CAP1</text>
<text x="165.3" y="102.1">APT_CAP2</text>
<text x="146.7" y="109.2">VBAT_SW</text>
<text x="146.7" y="118.1">VDD_1P8</text>
<text x="146.7" y="114.5">GND_SW_B</text>
<text x="166.7" y="119.8">GND_HC</text>
<text x="146.7" y="125.2">DAC_P</text>
<text x="169.8" y="123.4">GND</text>
<text x="146.7" y="128.7">DAC_N</text>
<text x="170.6" y="127">VIO</text>
<text x="146.7" y="132.3">SCLK</text>
<text x="146.7" y="135.8">SDATA</text>
<text x="164.8" y="135.8">GND_SUB1</text>
<text x="164.8" y="132.3">GND_SUB2</text>
<text x="135.2" y="150.1">1</text>
</g>
<g font-size="1.6" fill="#f00">
<text x="193.8" y="63.3">VPA</text>
<text x="67.6" y="75.8">VPH_PWR</text>
<text x="96.4" y="83">VOUT_BOB_0</text>
<text x="211.6" y="90.1">GND Return to pin3</text>
<text x="202.7" y="97.1">VPA_GSM</text>
<text x="64" y="111.3">VREG_S4A_1P8</text>
<text x="204.5" y="113.2">VIAS ON THE SIDE</text>
<text x="107.8" y="124.8">o</text>
<text x="193.8" y="120.2">VREG_S4A_1P8</text>
<text x="107.8" y="128.4">o</text>
<text x="107.8" y="131.9">o</text>
<text x="107.8" y="135.5">o</text>
</g>
<g font-size="1.3">
<text x="30.8" y="1.3">5</text>
<text x="88.9" y="1.3">4</text>
<text x="146.9" y="1.3">3</text>
<text x="205" y="1.3">2</text>
<text x="263.1" y="1.3">1</text>
<text x=".5" y="28.4">D</text>
<text x="292.6" y="28.4">D</text>
<text x=".5" y="79.5">C</text>
<text x="292.6" y="79.5">C</text>
<text x=".5" y="130.6">B</text>
<text x="292.6" y="130.6">B</text>
<text x=".5" y="181.7">A</text>
<text x="30.8" y="207.4">5</text>
<text x="88.9" y="207.4">4</text>
<text x="146.9" y="207.4">3</text>
<text x="205" y="207.4">2</text>
<text x="263.1" y="207.4">1</text>
</g>
</svg>
